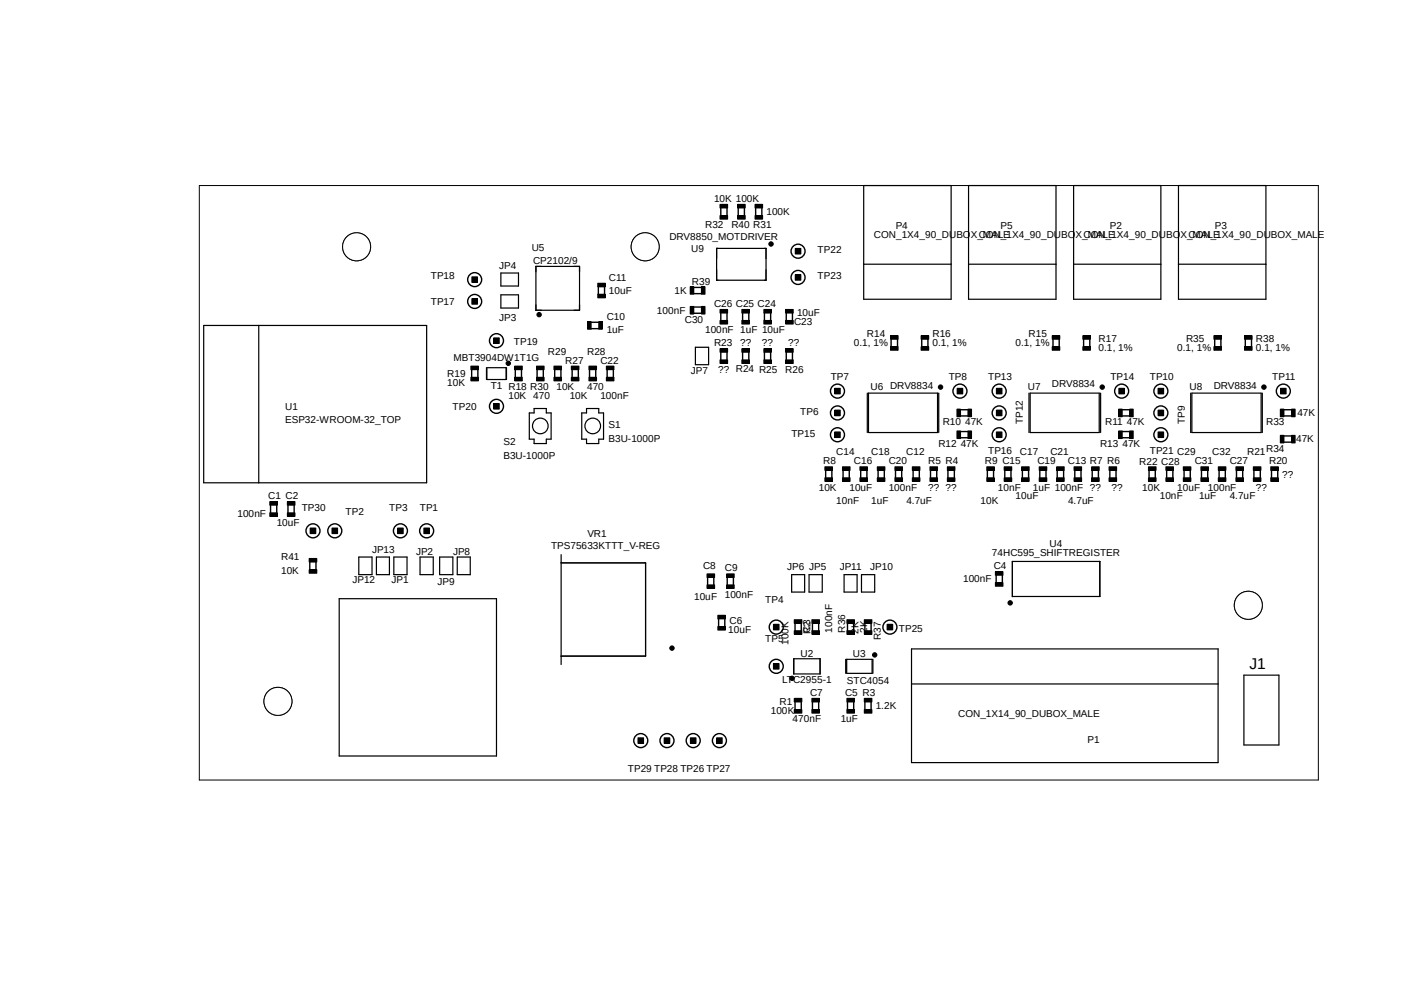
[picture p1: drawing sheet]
<svg xmlns="http://www.w3.org/2000/svg" width="297mm" height="210mm" viewBox="0 0 297 210" stroke-linecap="round" stroke-linejoin="round" font-family="sans-serif">
<path d="M5 26.1l287.1 157.6M292.1 26.1l-287.1 157.6" fill="none" stroke="#fff" stroke-width=".21"/>
<g fill="none" stroke="#000" stroke-width=".25">
<path d="M182.7 39.2h18.5v24.1h-18.5zM204.9 39.2h18.5v24.1h-18.5zM227.1 39.2h18.5v24.1h-18.5zM249.3 39.2h18.5v24.1h-18.5zM106 57.7h3.7v2.8h-3.7zM113.4 56.3h9.2v9.3h-9.2zM151.6 52.5h10.5v6.8h-10.5zM182.7 55.9h18.5M204.9 55.9h18.5M227.1 55.9h18.5M249.3 55.9h18.5M43.1 68.8h47.2v33.3h-47.2z"/>
<path d="M54.7 68.8v33.3M102.9 77.8v2.5M103 77.8h4.1v2.5h-4.1zM106 62.4h3.7v2.8h-3.7zM107.1 77.8v2.5M147.1 73.4h2.8v3.7h-2.8zM112 87.3h1v-.9h2.6v.9h1v5.6h-1v.9h-2.6v-.9h-1zM123.1 87.3h1v-.9h2.6v.9h1v5.6h-1v.9h-2.6v-.9h-1zM183.5 83.1v8.4M183.7 83.1h14.6v8.4h-14.6zM198.6 83.1v8.4M217.7 83.1v8.4"/>
<path d="M217.9 83.1h14.6v8.4h-14.6zM232.8 83.1v8.4M251.9 83.1v8.4M252.1 83.1h14.7v8.4h-14.7zM267 83.1v8.4M75.9 117.8h2.8v3.7h-2.8zM79.6 117.8h2.8v3.7h-2.8zM83.3 117.8h2.8v3.7h-2.8zM88.9 117.8h2.8v3.7h-2.8zM93 117.8h2.8v3.7h-2.8zM96.7 117.8h2.8v3.7h-2.8zM118.7 117.3v23.2"/>
<path d="M118.7 119h17.9v19.8h-17.9M214.2 118.7v7.5M214.2 118.7v.1M214.2 118.7h18.5v7.5h-18.5M71.8 126.6h33.2v33.3h-33.2zM167.5 121.5h2.7v3.7h-2.7zM167.9 139.3h5.6v3.2h-5.6zM171.2 121.5h2.7v3.7h-2.7zM178.6 121.5h2.7v3.7h-2.7zM178.9 139.4v3M179.1 139.4h5.4v3h-5.4zM182.2 121.5h2.8v3.7h-2.8z"/>
<path d="M184.7 139.4v3M192.8 137.2h64.9v24.1h-64.9zM214.2 126.2h.1M192.8 144.7h64.9M263.1 142.8h7.5v14.8h-7.5z"/>
<circle cx="114.3" cy="90.1" r="1.66"/>
<circle cx="125.4" cy="90.1" r="1.66"/>
</g>
<g fill="#000">
<path d="M99.8 58.5h1.2v1.2h-1.2z" fill-rule="evenodd"/>
<path d="M126.4 59.9h1.7v.8h-1.7z" fill-rule="evenodd"/>
<path d="M152.3 45.6h1.6v.8h-1.6z" fill-rule="evenodd"/>
<path d="M152.3 43.2h1.6v.8h-1.6z" fill-rule="evenodd"/>
<path d="M156 45.6h1.6v.8h-1.6z" fill-rule="evenodd"/>
<path d="M156 43.2h1.6v.8h-1.6z" fill-rule="evenodd"/>
<path d="M159.7 45.6h1.6v.8h-1.6z" fill-rule="evenodd"/>
<path d="M159.7 43.2h1.6v.8h-1.6z" fill-rule="evenodd"/>
<path d="M168.2 52.5h1.2v1.2h-1.2z" fill-rule="evenodd"/>
<path d="M168.2 58.1h1.2v1.2h-1.2z" fill-rule="evenodd"/>
<path d="M99.6 77.4h1.6v.8h-1.6z" fill-rule="evenodd"/>
<path d="M99.6 79.8h1.6v.8h-1.6z" fill-rule="evenodd"/>
<path d="M99.8 63.2h1.2v1.1h-1.2z" fill-rule="evenodd"/>
<path d="M104.4 71.5h1.2v1.1h-1.2z" fill-rule="evenodd"/>
<path d="M108.9 79.8h1.6v.8h-1.6z" fill-rule="evenodd"/>
<path d="M108.9 77.4h1.6v.8h-1.6z" fill-rule="evenodd"/>
<path d="M113.5 77.4h1.6v.8h-1.6z" fill-rule="evenodd"/>
<path d="M113.5 79.8h1.6v.8h-1.6z" fill-rule="evenodd"/>
<path d="M117.2 79.8h1.6v.8h-1.6z" fill-rule="evenodd"/>
<path d="M117.2 77.4h1.6v.8h-1.6z" fill-rule="evenodd"/>
<path d="M120.9 79.8h1.6v.8h-1.6z" fill-rule="evenodd"/>
<path d="M120.9 77.4h1.6v.8h-1.6z" fill-rule="evenodd"/>
<path d="M124.3 68h.8v1.6h-.8z" fill-rule="evenodd"/>
<path d="M124.6 77.4h1.6v.8h-1.6z" fill-rule="evenodd"/>
<path d="M124.6 79.8h1.6v.8h-1.6z" fill-rule="evenodd"/>
<path d="M126.4 62.2h1.7v.8h-1.7z" fill-rule="evenodd"/>
<path d="M126.7 68h.7v1.6h-.7z" fill-rule="evenodd"/>
<path d="M128.3 79.8h1.6v.8h-1.6z" fill-rule="evenodd"/>
<path d="M128.3 77.4h1.6v.8h-1.6z" fill-rule="evenodd"/>
<path d="M146 64.8h.8v1.6h-.8z" fill-rule="evenodd"/>
<path d="M146 60.6h.8v1.6h-.8z" fill-rule="evenodd"/>
<path d="M148.4 64.8h.7v1.6h-.7z" fill-rule="evenodd"/>
<path d="M148.4 60.6h.7v1.6h-.7z" fill-rule="evenodd"/>
<path d="M152.3 65.4h1.6v.8h-1.6z" fill-rule="evenodd"/>
<path d="M152.3 67.8h1.6v.7h-1.6z" fill-rule="evenodd"/>
<path d="M152.3 73.7h1.6v.8h-1.6z" fill-rule="evenodd"/>
<path d="M152.3 76.1h1.6v.8h-1.6z" fill-rule="evenodd"/>
<path d="M156.9 65.4h1.6v.8h-1.6z" fill-rule="evenodd"/>
<path d="M156.9 67.8h1.6v.7h-1.6z" fill-rule="evenodd"/>
<path d="M156.9 73.7h1.6v.8h-1.6z" fill-rule="evenodd"/>
<path d="M156.9 76.1h1.6v.8h-1.6z" fill-rule="evenodd"/>
<path d="M161.6 65.4h1.6v.8h-1.6z" fill-rule="evenodd"/>
<path d="M161.6 67.8h1.6v.7h-1.6z" fill-rule="evenodd"/>
<path d="M161.6 73.7h1.6v.8h-1.6z" fill-rule="evenodd"/>
<path d="M161.6 76.1h1.6v.8h-1.6z" fill-rule="evenodd"/>
<path d="M166.2 65.4h1.6v.8h-1.6z" fill-rule="evenodd"/>
<path d="M166.2 67.8h1.6v.7h-1.6z" fill-rule="evenodd"/>
<path d="M166.2 73.7h1.6v.8h-1.6z" fill-rule="evenodd"/>
<path d="M166.2 76.1h1.6v.8h-1.6z" fill-rule="evenodd"/>
<path d="M188.4 73.3h1.6v.8h-1.6z" fill-rule="evenodd"/>
<path d="M188.4 71h1.6v.8h-1.6z" fill-rule="evenodd"/>
<path d="M194.9 73.3h1.6v.8h-1.6z" fill-rule="evenodd"/>
<path d="M194.9 71h1.6v.8h-1.6z" fill-rule="evenodd"/>
<path d="M222.6 73.3h1.6v.8h-1.6z" fill-rule="evenodd"/>
<path d="M222.6 71h1.6v.8h-1.6z" fill-rule="evenodd"/>
<path d="M229.1 73.3h1.6v.8h-1.6z" fill-rule="evenodd"/>
<path d="M229.1 71h1.6v.8h-1.6z" fill-rule="evenodd"/>
<path d="M256.8 73.3h1.6v.8h-1.6z" fill-rule="evenodd"/>
<path d="M256.8 71h1.6v.8h-1.6z" fill-rule="evenodd"/>
<path d="M263.3 73.3h1.6v.8h-1.6z" fill-rule="evenodd"/>
<path d="M263.3 71h1.6v.8h-1.6z" fill-rule="evenodd"/>
<path d="M104.4 85.3h1.2v1.2h-1.2z" fill-rule="evenodd"/>
<path d="M174.5 98.7h1.6v.8h-1.6z" fill-rule="evenodd"/>
<path d="M176.6 91.4h1.2v1.1h-1.2z" fill-rule="evenodd"/>
<path d="M176.6 86.7h1.2v1.2h-1.2z" fill-rule="evenodd"/>
<path d="M176.6 82.1h1.2v1.2h-1.2z" fill-rule="evenodd"/>
<path d="M178.2 98.7h1.6v.8h-1.6z" fill-rule="evenodd"/>
<path d="M181.9 98.7h1.6v.8h-1.6z" fill-rule="evenodd"/>
<path d="M185.6 98.7h1.6v.8h-1.6z" fill-rule="evenodd"/>
<path d="M189.3 98.7h1.6v.8h-1.6z" fill-rule="evenodd"/>
<path d="M193 98.7h1.6v.8h-1.6z" fill-rule="evenodd"/>
<path d="M196.7 98.7h1.6v.8h-1.6z" fill-rule="evenodd"/>
<path d="M200.4 98.7h1.6v.8h-1.6z" fill-rule="evenodd"/>
<path d="M202.4 91.1h.8v1.7h-.8z" fill-rule="evenodd"/>
<path d="M202.4 86.5h.8v1.6h-.8z" fill-rule="evenodd"/>
<path d="M202.5 82.1h1.2v1.2h-1.2z" fill-rule="evenodd"/>
<path d="M204.8 91.1h.7v1.7h-.7z" fill-rule="evenodd"/>
<path d="M204.8 86.5h.7v1.6h-.7z" fill-rule="evenodd"/>
<path d="M208.7 98.7h1.7v.8h-1.7z" fill-rule="evenodd"/>
<path d="M210.8 86.7h1.2v1.2h-1.2z" fill-rule="evenodd"/>
<path d="M210.8 82.1h1.2v1.2h-1.2z" fill-rule="evenodd"/>
<path d="M210.8 91.4h1.2v1.1h-1.2z" fill-rule="evenodd"/>
<path d="M212.4 98.7h1.6v.8h-1.6z" fill-rule="evenodd"/>
<path d="M216.1 98.7h1.6v.8h-1.6z" fill-rule="evenodd"/>
<path d="M219.8 98.7h1.6v.8h-1.6z" fill-rule="evenodd"/>
<path d="M223.5 98.7h1.6v.8h-1.6z" fill-rule="evenodd"/>
<path d="M227.2 98.7h1.6v.8h-1.6z" fill-rule="evenodd"/>
<path d="M230.9 98.7h1.6v.8h-1.6z" fill-rule="evenodd"/>
<path d="M234.6 98.7h1.6v.8h-1.6z" fill-rule="evenodd"/>
<path d="M236.6 86.5h.8v1.6h-.8z" fill-rule="evenodd"/>
<path d="M236.6 91.1h.8v1.7h-.8z" fill-rule="evenodd"/>
<path d="M236.7 82.1h1.2v1.2h-1.2z" fill-rule="evenodd"/>
<path d="M239 86.5h.7v1.6h-.7z" fill-rule="evenodd"/>
<path d="M239 91.1h.7v1.7h-.7z" fill-rule="evenodd"/>
<path d="M243 98.7h1.6v.8h-1.6z" fill-rule="evenodd"/>
<path d="M245 82.1h1.2v1.2h-1.2z" fill-rule="evenodd"/>
<path d="M245 91.4h1.2v1.1h-1.2z" fill-rule="evenodd"/>
<path d="M245 86.7h1.2v1.2h-1.2z" fill-rule="evenodd"/>
<path d="M246.6 98.7h1.6v.8h-1.6z" fill-rule="evenodd"/>
<path d="M250.3 98.7h1.6v.8h-1.6z" fill-rule="evenodd"/>
<path d="M254 98.7h1.7v.8h-1.7z" fill-rule="evenodd"/>
<path d="M257.7 98.7h1.6v.8h-1.6z" fill-rule="evenodd"/>
<path d="M261.5 98.7h1.6v.8h-1.6z" fill-rule="evenodd"/>
<path d="M265.1 98.7h1.6v.8h-1.6z" fill-rule="evenodd"/>
<path d="M268.8 98.7h1.6v.8h-1.6z" fill-rule="evenodd"/>
<path d="M270.8 86.5h.8v1.6h-.8z" fill-rule="evenodd"/>
<path d="M270.8 92.1h.8v1.6h-.8z" fill-rule="evenodd"/>
<path d="M270.9 82.1h1.2v1.2h-1.2z" fill-rule="evenodd"/>
<path d="M273.2 86.5h.8v1.6h-.8z" fill-rule="evenodd"/>
<path d="M273.2 92.1h.8v1.6h-.8z" fill-rule="evenodd"/>
<path d="M57.1 108.5h1.6v.7h-1.6z" fill-rule="evenodd"/>
<path d="M57.1 106.1h1.6v.7h-1.6z" fill-rule="evenodd"/>
<path d="M60.8 108.5h1.6v.7h-1.6z" fill-rule="evenodd"/>
<path d="M60.8 106.1h1.6v.7h-1.6z" fill-rule="evenodd"/>
<path d="M65.4 118.1h1.6v.8h-1.6z" fill-rule="evenodd"/>
<path d="M65.6 111.7h1.2v1.2h-1.2z" fill-rule="evenodd"/>
<path d="M70.2 111.7h1.2v1.2h-1.2z" fill-rule="evenodd"/>
<path d="M84.1 111.7h1.2v1.2h-1.2z" fill-rule="evenodd"/>
<path d="M89.7 111.7h1.1v1.2h-1.1z" fill-rule="evenodd"/>
<path d="M174.5 101h1.6v.8h-1.6z" fill-rule="evenodd"/>
<path d="M178.2 101h1.6v.8h-1.6z" fill-rule="evenodd"/>
<path d="M181.9 101h1.6v.8h-1.6z" fill-rule="evenodd"/>
<path d="M185.6 101h1.6v.8h-1.6z" fill-rule="evenodd"/>
<path d="M189.3 101h1.6v.8h-1.6z" fill-rule="evenodd"/>
<path d="M193 101h1.6v.8h-1.6z" fill-rule="evenodd"/>
<path d="M196.7 101h1.6v.8h-1.6z" fill-rule="evenodd"/>
<path d="M200.4 101h1.6v.8h-1.6z" fill-rule="evenodd"/>
<path d="M208.7 101h1.7v.8h-1.7z" fill-rule="evenodd"/>
<path d="M212.4 101h1.6v.8h-1.6z" fill-rule="evenodd"/>
<path d="M216.1 101h1.6v.8h-1.6z" fill-rule="evenodd"/>
<path d="M219.8 101h1.6v.8h-1.6z" fill-rule="evenodd"/>
<path d="M223.5 101h1.6v.8h-1.6z" fill-rule="evenodd"/>
<path d="M227.2 101h1.6v.8h-1.6z" fill-rule="evenodd"/>
<path d="M230.9 101h1.6v.8h-1.6z" fill-rule="evenodd"/>
<path d="M234.6 101h1.6v.8h-1.6z" fill-rule="evenodd"/>
<path d="M243 101h1.6v.8h-1.6z" fill-rule="evenodd"/>
<path d="M246.6 101h1.6v.8h-1.6z" fill-rule="evenodd"/>
<path d="M250.3 101h1.6v.8h-1.6z" fill-rule="evenodd"/>
<path d="M254 101h1.7v.8h-1.7z" fill-rule="evenodd"/>
<path d="M257.7 101h1.6v.8h-1.6z" fill-rule="evenodd"/>
<path d="M261.5 101h1.6v.8h-1.6z" fill-rule="evenodd"/>
<path d="M265.1 101h1.6v.8h-1.6z" fill-rule="evenodd"/>
<path d="M268.8 101h1.6v.8h-1.6z" fill-rule="evenodd"/>
<path d="M65.4 120.5h1.6v.7h-1.6z" fill-rule="evenodd"/>
<path d="M149.6 123.7h1.6v.8h-1.6z" fill-rule="evenodd"/>
<path d="M149.6 121.4h1.6v.7h-1.6z" fill-rule="evenodd"/>
<path d="M151.8 130.1h1.7v.8h-1.7z" fill-rule="evenodd"/>
<path d="M151.8 132.5h1.7v.8h-1.7z" fill-rule="evenodd"/>
<path d="M153.7 123.7h1.6v.8h-1.6z" fill-rule="evenodd"/>
<path d="M153.7 121.4h1.6v.7h-1.6z" fill-rule="evenodd"/>
<path d="M163.6 132h1.2v1.2h-1.2z" fill-rule="evenodd"/>
<path d="M168 133.4h1.6v.8h-1.6z" fill-rule="evenodd"/>
<path d="M168 131.1h1.6v.7h-1.6z" fill-rule="evenodd"/>
<path d="M171.7 131.1h1.7v.7h-1.7z" fill-rule="evenodd"/>
<path d="M171.7 133.4h1.7v.8h-1.7z" fill-rule="evenodd"/>
<path d="M179.2 131.1h1.6v.7h-1.6z" fill-rule="evenodd"/>
<path d="M179.2 133.4h1.6v.8h-1.6z" fill-rule="evenodd"/>
<path d="M182.8 133.4h1.6v.8h-1.6z" fill-rule="evenodd"/>
<path d="M182.8 131.1h1.6v.7h-1.6z" fill-rule="evenodd"/>
<path d="M187.7 132h1.1v1.2h-1.1z" fill-rule="evenodd"/>
<path d="M210.6 123.2h1.6v.8h-1.6z" fill-rule="evenodd"/>
<path d="M210.6 120.9h1.6v.8h-1.6z" fill-rule="evenodd"/>
<path d="M135 156h1.1v1.2h-1.1z" fill-rule="evenodd"/>
<path d="M140.5 156h1.2v1.2h-1.2z" fill-rule="evenodd"/>
<path d="M146 156h1.2v1.2h-1.2z" fill-rule="evenodd"/>
<path d="M151.6 156h1.2v1.2h-1.2z" fill-rule="evenodd"/>
<path d="M163.6 140.3h1.2v1.2h-1.2z" fill-rule="evenodd"/>
<path d="M168 147.7h1.6v.8h-1.6z" fill-rule="evenodd"/>
<path d="M168 150.1h1.6v.7h-1.6z" fill-rule="evenodd"/>
<path d="M171.7 150.1h1.7v.7h-1.7z" fill-rule="evenodd"/>
<path d="M171.7 147.7h1.7v.8h-1.7z" fill-rule="evenodd"/>
<path d="M179.2 150.1h1.6v.7h-1.6z" fill-rule="evenodd"/>
<path d="M179.2 147.7h1.6v.8h-1.6z" fill-rule="evenodd"/>
<path d="M182.8 147.7h1.6v.8h-1.6z" fill-rule="evenodd"/>
<path d="M182.8 150.1h1.6v.7h-1.6z" fill-rule="evenodd"/>
<circle cx="163.1" cy="51.6" r=".46"/>
<circle cx="107.5" cy="76.8" r=".46"/>
<circle cx="114" cy="66.5" r=".46"/>
<circle cx="199" cy="81.9" r=".46"/>
<circle cx="233.2" cy="81.9" r=".46"/>
<circle cx="267.4" cy="81.9" r=".46"/>
<circle cx="142.2" cy="137.1" r=".46"/>
<circle cx="185" cy="138.5" r=".46"/>
<circle cx="213.7" cy="127.5" r=".46"/>
<circle cx="167.6" cy="143.5" r=".46"/>
</g>
<g fill="none" stroke="#000" stroke-width=".21">
<path d="M278.9 39.2v125.8h-236.7M99.8 58.5h1.2v1.2h-1.2zM126.4 59.9h1.7v.8h-1.7zM152.3 45.6h1.6v.8h-1.6zM152.3 43.2h1.6v.8h-1.6zM156 45.6h1.6v.8h-1.6zM156 43.2h1.6v.8h-1.6zM159.7 45.6h1.6v.8h-1.6zM159.7 43.2h1.6v.8h-1.6zM168.2 52.5h1.2v1.2h-1.2zM168.2 58.1h1.2v1.2h-1.2zM99.6 77.4h1.6v.8h-1.6z"/>
<path d="M99.6 79.8h1.6v.8h-1.6zM99.8 63.2h1.2v1.1h-1.2zM104.4 71.5h1.2v1.1h-1.2zM108.9 79.8h1.6v.8h-1.6zM108.9 77.4h1.6v.8h-1.6zM113.5 77.4h1.6v.8h-1.6zM113.5 79.8h1.6v.8h-1.6zM117.2 79.8h1.6v.8h-1.6zM117.2 77.4h1.6v.8h-1.6zM120.9 79.8h1.6v.8h-1.6zM120.9 77.4h1.6v.8h-1.6zM124.3 68h.8v1.6h-.8z"/>
<path d="M124.6 77.4h1.6v.8h-1.6zM124.6 79.8h1.6v.8h-1.6zM126.4 62.2h1.7v.8h-1.7zM126.7 68h.7v1.6h-.7zM128.3 79.8h1.6v.8h-1.6zM128.3 77.4h1.6v.8h-1.6zM146 64.8h.8v1.6h-.8zM146 60.6h.8v1.6h-.8zM148.4 64.8h.7v1.6h-.7zM148.4 60.6h.7v1.6h-.7zM152.3 65.4h1.6v.8h-1.6zM152.3 67.8h1.6v.7h-1.6z"/>
<path d="M152.3 73.7h1.6v.8h-1.6zM152.3 76.1h1.6v.8h-1.6zM156.9 65.4h1.6v.8h-1.6zM156.9 67.8h1.6v.7h-1.6zM156.9 73.7h1.6v.8h-1.6zM156.9 76.1h1.6v.8h-1.6zM161.6 65.4h1.6v.8h-1.6zM161.6 67.8h1.6v.7h-1.6zM161.6 73.7h1.6v.8h-1.6zM161.6 76.1h1.6v.8h-1.6zM166.2 65.4h1.6v.8h-1.6zM166.2 67.8h1.6v.7h-1.6z"/>
<path d="M166.2 73.7h1.6v.8h-1.6zM166.2 76.1h1.6v.8h-1.6zM188.4 73.3h1.6v.8h-1.6zM188.4 71h1.6v.8h-1.6zM194.9 73.3h1.6v.8h-1.6zM194.9 71h1.6v.8h-1.6zM222.6 73.3h1.6v.8h-1.6zM222.6 71h1.6v.8h-1.6zM229.1 73.3h1.6v.8h-1.6zM229.1 71h1.6v.8h-1.6zM256.8 73.3h1.6v.8h-1.6zM256.8 71h1.6v.8h-1.6z"/>
<path d="M263.3 73.3h1.6v.8h-1.6zM263.3 71h1.6v.8h-1.6zM104.4 85.3h1.2v1.2h-1.2zM174.5 98.7h1.6v.8h-1.6zM176.6 91.4h1.2v1.1h-1.2zM176.6 86.7h1.2v1.2h-1.2zM176.6 82.1h1.2v1.2h-1.2zM178.2 98.7h1.6v.8h-1.6zM181.9 98.7h1.6v.8h-1.6zM185.6 98.7h1.6v.8h-1.6zM189.3 98.7h1.6v.8h-1.6zM193 98.7h1.6v.8h-1.6z"/>
<path d="M196.7 98.7h1.6v.8h-1.6zM200.4 98.7h1.6v.8h-1.6zM202.4 91.1h.8v1.7h-.8zM202.4 86.5h.8v1.6h-.8zM202.5 82.1h1.2v1.2h-1.2zM204.8 91.1h.7v1.7h-.7zM204.8 86.5h.7v1.6h-.7zM208.7 98.7h1.7v.8h-1.7zM210.8 86.7h1.2v1.2h-1.2zM210.8 82.1h1.2v1.2h-1.2zM210.8 91.4h1.2v1.1h-1.2zM212.4 98.7h1.6v.8h-1.6z"/>
<path d="M216.1 98.7h1.6v.8h-1.6zM219.8 98.7h1.6v.8h-1.6zM223.5 98.7h1.6v.8h-1.6zM227.2 98.7h1.6v.8h-1.6zM230.9 98.7h1.6v.8h-1.6zM234.6 98.7h1.6v.8h-1.6zM236.6 86.5h.8v1.6h-.8zM236.6 91.1h.8v1.7h-.8zM236.7 82.1h1.2v1.2h-1.2zM239 86.5h.7v1.6h-.7zM239 91.1h.7v1.7h-.7zM243 98.7h1.6v.8h-1.6z"/>
<path d="M245 82.1h1.2v1.2h-1.2zM245 91.4h1.2v1.1h-1.2zM245 86.7h1.2v1.2h-1.2zM246.6 98.7h1.6v.8h-1.6zM250.3 98.7h1.6v.8h-1.6zM254 98.7h1.7v.8h-1.7zM257.7 98.7h1.6v.8h-1.6zM261.5 98.7h1.6v.8h-1.6zM265.1 98.7h1.6v.8h-1.6zM268.8 98.7h1.6v.8h-1.6zM270.8 86.5h.8v1.6h-.8zM270.8 92.1h.8v1.6h-.8z"/>
<path d="M270.9 82.1h1.2v1.2h-1.2zM273.2 86.5h.8v1.6h-.8zM273.2 92.1h.8v1.6h-.8zM57.1 108.5h1.6v.7h-1.6zM57.1 106.1h1.6v.7h-1.6zM60.8 108.5h1.6v.7h-1.6zM60.8 106.1h1.6v.7h-1.6zM65.4 118.1h1.6v.8h-1.6zM65.6 111.7h1.2v1.2h-1.2zM70.2 111.7h1.2v1.2h-1.2zM84.1 111.7h1.2v1.2h-1.2zM89.7 111.7h1.1v1.2h-1.1z"/>
<path d="M174.5 101h1.6v.8h-1.6zM178.2 101h1.6v.8h-1.6zM181.9 101h1.6v.8h-1.6zM185.6 101h1.6v.8h-1.6zM189.3 101h1.6v.8h-1.6zM193 101h1.6v.8h-1.6zM196.7 101h1.6v.8h-1.6zM200.4 101h1.6v.8h-1.6zM208.7 101h1.7v.8h-1.7zM212.4 101h1.6v.8h-1.6zM216.1 101h1.6v.8h-1.6zM219.8 101h1.6v.8h-1.6z"/>
<path d="M223.5 101h1.6v.8h-1.6zM227.2 101h1.6v.8h-1.6zM230.9 101h1.6v.8h-1.6zM234.6 101h1.6v.8h-1.6zM243 101h1.6v.8h-1.6zM246.6 101h1.6v.8h-1.6zM250.3 101h1.6v.8h-1.6zM254 101h1.7v.8h-1.7zM257.7 101h1.6v.8h-1.6zM261.5 101h1.6v.8h-1.6zM265.1 101h1.6v.8h-1.6zM268.8 101h1.6v.8h-1.6z"/>
<path d="M65.4 120.5h1.6v.7h-1.6zM149.6 123.7h1.6v.8h-1.6zM149.6 121.4h1.6v.7h-1.6zM151.8 130.1h1.7v.8h-1.7zM151.8 132.5h1.7v.8h-1.7zM153.7 123.7h1.6v.8h-1.6zM153.7 121.4h1.6v.7h-1.6zM163.6 132h1.2v1.2h-1.2zM168 133.4h1.6v.8h-1.6zM168 131.1h1.6v.7h-1.6zM171.7 131.1h1.7v.7h-1.7zM171.7 133.4h1.7v.8h-1.7z"/>
<path d="M179.2 131.1h1.6v.7h-1.6zM179.2 133.4h1.6v.8h-1.6zM182.8 133.4h1.6v.8h-1.6zM182.8 131.1h1.6v.7h-1.6zM187.7 132h1.1v1.2h-1.1zM210.6 123.2h1.6v.8h-1.6zM210.6 120.9h1.6v.8h-1.6zM135 156h1.1v1.2h-1.1zM140.5 156h1.2v1.2h-1.2zM146 156h1.2v1.2h-1.2zM151.6 156h1.2v1.2h-1.2zM163.6 140.3h1.2v1.2h-1.2z"/>
<path d="M168 147.7h1.6v.8h-1.6zM168 150.1h1.6v.7h-1.6zM171.7 150.1h1.7v.7h-1.7zM171.7 147.7h1.7v.8h-1.7zM179.2 150.1h1.6v.7h-1.6zM179.2 147.7h1.6v.8h-1.6zM182.8 147.7h1.6v.8h-1.6zM182.8 150.1h1.6v.7h-1.6z"/>
<circle cx="163.1" cy="51.6" r=".46"/>
<circle cx="107.5" cy="76.8" r=".46"/>
<circle cx="114" cy="66.5" r=".46"/>
<circle cx="199" cy="81.9" r=".46"/>
<circle cx="233.2" cy="81.9" r=".46"/>
<circle cx="267.4" cy="81.9" r=".46"/>
<circle cx="142.2" cy="137.1" r=".46"/>
<circle cx="185" cy="138.5" r=".46"/>
<circle cx="213.7" cy="127.5" r=".46"/>
<circle cx="58.8" cy="148.3" r="2.97"/>
<circle cx="167.6" cy="143.5" r=".46"/>
</g>
<g fill="none" stroke="#000" stroke-width=".3">
<path d="M152.5 44v1.6M153.8 44v1.6M156.2 44v1.6M157.5 44v1.6M159.9 44v1.6M161.2 44v1.6M99.8 78.2v1.6M101.1 78.2v1.6M109 78.2v1.6M110.3 78.2v1.6M113.6 78.2v1.6M114.9 78.2v1.6"/>
<path d="M117.3 78.2v1.6M118.7 78.2v1.6M121 78.2v1.6M122.3 78.2v1.6M124.7 78.2v1.6M125.1 69.5h1.6M125.1 68.2h1.6M126 78.2v1.6M126.6 60.6v1.6M127.9 60.6v1.6M128.4 78.2v1.6M129.8 78.2v1.6"/>
<path d="M146.8 64.9h1.6M146.8 66.3h1.6M146.8 62.1h1.6M146.8 60.8h1.6M152.5 66.2v1.6M152.5 74.5v1.6M153.8 66.2v1.6M153.8 74.5v1.6M157.1 66.2v1.6M157.1 74.5v1.6M158.4 66.2v1.6M158.4 74.5v1.6"/>
<path d="M161.7 66.2v1.6M161.7 74.5v1.6M163 66.2v1.6M163 74.5v1.6M166.3 66.2v1.6M166.3 74.5v1.6M167.6 66.2v1.6M167.6 74.5v1.6M188.5 71.7v1.6M189.9 71.7v1.6M195 71.7v1.6M196.3 71.7v1.6"/>
<path d="M222.8 71.7v1.6M224.1 71.7v1.6M229.2 71.7v1.6M230.5 71.7v1.6M257 71.7v1.6M258.3 71.7v1.6M263.4 71.7v1.6M264.8 71.7v1.6M174.7 99.5v1.5M176 99.5v1.5M178.4 99.5v1.5M179.7 99.5v1.5"/>
<path d="M182.1 99.5v1.5M183.4 99.5v1.5M185.8 99.5v1.5M187.1 99.5v1.5M189.4 99.5v1.5M190.8 99.5v1.5M193.2 99.5v1.5M194.5 99.5v1.5M196.8 99.5v1.5M198.2 99.5v1.5M200.5 99.5v1.5M201.9 99.5v1.5"/>
<path d="M203.2 91.3h1.6M203.2 92.6h1.6M203.2 86.7h1.6M203.2 88h1.6M208.9 99.5v1.5M210.2 99.5v1.5M212.6 99.5v1.5M213.9 99.5v1.5M216.3 99.5v1.5M217.6 99.5v1.5M220 99.5v1.5M221.3 99.5v1.5"/>
<path d="M223.6 99.5v1.5M225 99.5v1.5M227.4 99.5v1.5M228.7 99.5v1.5M231.1 99.5v1.5M232.4 99.5v1.5M234.8 99.5v1.5M236.1 99.5v1.5M237.4 91.3h1.6M237.4 92.6h1.6M237.4 86.7h1.6M237.4 88h1.6"/>
<path d="M243.1 99.5v1.5M244.4 99.5v1.5M246.8 99.5v1.5M248.1 99.5v1.5M250.5 99.5v1.5M251.8 99.5v1.5M254.2 99.5v1.5M255.5 99.5v1.5M257.9 99.5v1.5M259.2 99.5v1.5M261.6 99.5v1.5M262.9 99.5v1.5"/>
<path d="M265.3 99.5v1.5M266.6 99.5v1.5M269 99.5v1.5M270.3 99.5v1.5M271.6 86.7h1.6M271.6 88h1.6M271.6 92.2h1.6M271.6 93.5h1.6M57.2 106.8v1.7M58.5 106.8v1.7M60.9 106.8v1.7M62.2 106.8v1.7"/>
<path d="M65.5 118.9v1.6M66.8 118.9v1.6M149.7 122.1v1.6M151 122.1v1.6M152 130.9v1.6M153.3 130.9v1.6M153.8 122.1v1.6M155.2 122.1v1.6M168.2 131.8v1.6M169.5 131.8v1.6M171.9 131.8v1.6M173.2 131.8v1.6"/>
<path d="M179.3 131.8v1.6M180.6 131.8v1.6M183 131.8v1.6M184.3 131.8v1.6M210.7 121.7v1.5M212 121.7v1.5M168.2 148.5v1.6M169.5 148.5v1.6M171.9 148.5v1.6M173.2 148.5v1.6M179.3 148.5v1.6M180.6 148.5v1.6"/>
<path d="M183 148.5v1.6M184.3 148.5v1.6"/>
<circle cx="100.4" cy="59.1" r="1.48"/>
<circle cx="168.8" cy="53.1" r="1.48"/>
<circle cx="168.8" cy="58.7" r="1.48"/>
<circle cx="100.4" cy="63.8" r="1.48"/>
<circle cx="105" cy="72.1" r="1.48"/>
<circle cx="105" cy="85.9" r="1.48"/>
<circle cx="177.2" cy="87.3" r="1.48"/>
<circle cx="177.2" cy="82.7" r="1.48"/>
<circle cx="177.2" cy="91.9" r="1.48"/>
<circle cx="203.1" cy="82.7" r="1.48"/>
<circle cx="211.4" cy="87.3" r="1.48"/>
<circle cx="211.4" cy="82.7" r="1.48"/>
<circle cx="211.4" cy="91.9" r="1.48"/>
<circle cx="237.3" cy="82.7" r="1.48"/>
<circle cx="245.6" cy="82.7" r="1.48"/>
<circle cx="245.6" cy="91.9" r="1.48"/>
<circle cx="245.6" cy="87.3" r="1.48"/>
<circle cx="271.5" cy="82.7" r="1.48"/>
<circle cx="66.2" cy="112.3" r="1.48"/>
<circle cx="70.8" cy="112.3" r="1.48"/>
<circle cx="84.7" cy="112.3" r="1.48"/>
<circle cx="90.3" cy="112.3" r="1.48"/>
<circle cx="164.2" cy="132.6" r="1.48"/>
<circle cx="188.3" cy="132.6" r="1.48"/>
<circle cx="135.6" cy="156.6" r="1.48"/>
<circle cx="141.1" cy="156.6" r="1.48"/>
<circle cx="146.6" cy="156.6" r="1.48"/>
<circle cx="152.2" cy="156.6" r="1.48"/>
<circle cx="164.2" cy="140.9" r="1.48"/>
</g>
<circle cx="58.8" cy="148.3" r="2.97" fill="#fff"/>
<g fill="none" stroke="#000" stroke-width=".21">
<path d="M278.9 39.2h-236.7v125.8"/>
<circle cx="75.4" cy="52.2" r="2.97"/>
<circle cx="58.8" cy="148.3" r="2.97"/>
</g>
<circle cx="75.4" cy="52.2" r="2.97" fill="#fff"/>
<g fill="none" stroke="#000" stroke-width=".21">
<circle cx="75.4" cy="52.2" r="2.97"/>
<circle cx="264.1" cy="128" r="2.97"/>
</g>
<circle cx="264.1" cy="128" r="2.97" fill="#fff"/>
<g fill="none" stroke="#000" stroke-width=".21">
<circle cx="136.5" cy="52.2" r="2.97"/>
<circle cx="264.1" cy="128" r="2.97"/>
</g>
<circle cx="136.5" cy="52.2" r="2.97" fill="#fff"/>
<circle cx="136.5" cy="52.2" r="2.97" fill="none" stroke="#000" stroke-width=".21"/>
<text font-size="3.3" x="264.3" y="141.4">J1</text>
<g font-size="2.1">
<text x="151" y="42.8">10K 100K</text>
<text x="162.1" y="45.6">100K</text>
<text x="112.5" y="53.1">U5</text>
<text x="141.6" y="50.8">DRV8850_MOTDRIVER</text>
<text x="146.2" y="53.3">U9</text>
<text x="149.2" y="48.3">R32</text>
<text x="154.7" y="48.3">R40 R31</text>
<text x="173" y="53.5">TP22</text>
<text x="184.9" y="50.3">CON_1X4_90_DUBOX_MALE</text>
<text x="189.5" y="48.5">P4</text>
<text x="207.1" y="50.3">CON_1X4_90_DUBOX_MALE</text>
<text x="211.7" y="48.5">P5</text>
<text x="229.2" y="50.3">CON_1X4_90_DUBOX_MALE</text>
<text x="234.8" y="48.5">P2</text>
<text x="251.4" y="50.3">CON_1X4_90_DUBOX_MALE</text>
<text x="257" y="48.5">P3</text>
<text x="91.1" y="59.1">TP18</text>
<text x="105.6" y="56.9">JP4</text>
<text x="112.8" y="55.9">CP2102/9</text>
<text x="128.8" y="59.4">C11</text>
<text x="173" y="59.1">TP23</text>
<text x="91.1" y="64.6">TP17</text>
<text x="128.8" y="62.2">10uF</text>
<text x="142.7" y="62.2">1K</text>
<text x="146.4" y="60.3">R39</text>
<text x="151" y="64.9">C26 C25 C24</text>
<text x="105.6" y="68">JP3</text>
<text x="128.4" y="67.6">C10</text>
<text x="128.4" y="70.5">1uF</text>
<text x="139" y="66.3">100nF</text>
<text x="144.9" y="68.2">C30</text>
<text x="149.2" y="70.5">100nF 1uF 10uF</text>
<text x="168" y="68.7">C23</text>
<text x="168.6" y="66.8">10uF</text>
<text x="183.4" y="71.4">R14</text>
<text x="197.3" y="71.4">R16</text>
<text x="217.6" y="71.4">R15</text>
<text x="96" y="76.4">MBT3904DW1T1G</text>
<text x="108.7" y="72.9">TP19</text>
<text x="115.9" y="75.1">R29</text>
<text x="119.6" y="76.9">R27</text>
<text x="124.2" y="75.1">R28</text>
<text x="127" y="76.9">C22</text>
<text x="151" y="73.2">R23</text>
<text x="156.6" y="73.3">??</text>
<text x="161.2" y="73.3">??</text>
<text x="166.8" y="73.3">??</text>
<text x="180.6" y="73.3">0.1, 1%</text>
<text x="197.3" y="73.3">0.1, 1%</text>
<text x="214.8" y="73.3">0.1, 1%</text>
<text x="232.4" y="72.3">R17</text>
<text x="232.4" y="74.2">0.1, 1%</text>
<text x="249" y="74.2">0.1, 1%</text>
<text x="250.9" y="72.3">R35</text>
<text x="265.7" y="74.2">0.1, 1%</text>
<text x="265.7" y="72.3">R38</text>
<text x="94.6" y="79.7">R19</text>
<text x="94.6" y="81.6">10K</text>
<text x="103.8" y="82.3">T1 R18 R30</text>
<text x="117.7" y="82.5">10K</text>
<text x="124.2" y="82.5">470</text>
<text x="146.2" y="79">JP7</text>
<text x="151.9" y="78.8">?? R24 R25</text>
<text x="166.1" y="78.9">R26</text>
<text x="175.7" y="80.3">TP7</text>
<text x="184.1" y="82.4">U6 DRV8834</text>
<text x="200.7" y="80.3">TP8</text>
<text x="209" y="80.3">TP13</text>
<text x="217.4" y="82.4">U7</text>
<text x="222.5" y="81.8">DRV8834</text>
<text x="234.9" y="80.3">TP14</text>
<text x="243.2" y="80.3">TP10</text>
<text x="251.6" y="82.4">U8</text>
<text x="256.8" y="82.3">DRV8834</text>
<text x="269.1" y="80.3">TP11</text>
<text x="60.3" y="86.7">U1</text>
<text x="60.3" y="89.5">ESP32-WROOM-32_TOP</text>
<text x="95.8" y="86.8">TP20</text>
<text x="107.6" y="84.4">10K</text>
<text x="112.8" y="84.4">470</text>
<text x="120.5" y="84.4">10K</text>
<text x="127" y="84.4">100nF</text>
<text x="169.3" y="87.7">TP6</text>
<text x="199.4" y="90">R10</text>
<text x="204.2" y="89.9">47K</text>
<text x="216.4" y="89.7" transform="rotate(-90 216.4 89.7)">TP12</text>
<text x="233.8" y="90">R11</text>
<text x="238.4" y="89.9">47K</text>
<text x="250.6" y="89.7" transform="rotate(-90 250.6 89.7)">TP9</text>
<text x="267.8" y="90">R33</text>
<text x="274.4" y="88.1">47K</text>
<text x="106.5" y="94.1">S2</text>
<text x="128.7" y="90.5">S1</text>
<text x="128.7" y="93.4">B3U-1000P</text>
<text x="167.4" y="92.3">TP15</text>
<text x="198.5" y="94.6">R12</text>
<text x="203.2" y="94.5">47K</text>
<text x="232.7" y="94.6">R13</text>
<text x="237.4" y="94.5">47K</text>
<text x="267.8" y="95.5">R34</text>
<text x="274.2" y="93.4">47K</text>
<text x="106.5" y="97.1">B3U-1000P</text>
<text x="174.2" y="98.2">R8</text>
<text x="176.9" y="96.3">C14</text>
<text x="180.6" y="98.2">C16</text>
<text x="184.3" y="96.3">C18</text>
<text x="188" y="98.2">C20</text>
<text x="191.7" y="96.3">C12</text>
<text x="196.3" y="98.2">R5 R4</text>
<text x="208.4" y="98.2">R9 C15</text>
<text x="209" y="96">TP16</text>
<text x="215.8" y="96.3">C17</text>
<text x="219.5" y="98.2">C19</text>
<text x="222.2" y="96.3">C21</text>
<text x="225.9" y="98.2">C13 R7 R6</text>
<text x="241" y="98.3">R22 C28</text>
<text x="243.2" y="96">TP21 C29</text>
<text x="252.7" y="98.2">C31</text>
<text x="256.5" y="96.3">C32</text>
<text x="260.1" y="98.2">C27</text>
<text x="263.8" y="96.3">R21</text>
<text x="268.5" y="98.2">R20</text>
<text x="271.2" y="101">??</text>
<text x="56.7" y="105.6">C1 C2</text>
<text x="173.2" y="103.8">10K</text>
<text x="176.9" y="106.6">10nF</text>
<text x="179.7" y="103.8">10uF</text>
<text x="184.3" y="106.6">1uF</text>
<text x="188" y="103.8">100nF</text>
<text x="191.7" y="106.6">4.7uF</text>
<text x="196.3" y="103.8">?? ??</text>
<text x="207.4" y="106.6">10K</text>
<text x="211.1" y="103.8">10nF</text>
<text x="214.8" y="105.6">10uF</text>
<text x="218.5" y="103.8">1uF 100nF ??</text>
<text x="225.9" y="106.6">4.7uF</text>
<text x="235.2" y="103.8">??</text>
<text x="241.6" y="103.8">10K</text>
<text x="245.4" y="105.6">10nF</text>
<text x="249" y="103.8">10uF</text>
<text x="253.7" y="105.6">1uF</text>
<text x="255.5" y="103.8">100nF</text>
<text x="260.1" y="105.6">4.7uF</text>
<text x="265.7" y="103.8">??</text>
<text x="50.2" y="109.3">100nF</text>
<text x="58.5" y="111.2">10uF</text>
<text x="63.8" y="108">TP30</text>
<text x="73.1" y="109">TP2</text>
<text x="82.3" y="108">TP3</text>
<text x="88.8" y="108">TP1</text>
<text x="124.2" y="113.6">VR1</text>
<text x="59.5" y="118.5">R41</text>
<text x="78.7" y="116.9">JP13</text>
<text x="88" y="117.5">JP2</text>
<text x="95.8" y="117.5">JP8</text>
<text x="116.6" y="116.1">TPS75633KTTT_V-REG</text>
<text x="209.8" y="117.6">74HC595_SHIFTREGISTER</text>
<text x="222" y="115.7">U4</text>
<text x="59.5" y="121.4">10K</text>
<text x="74.5" y="123.4">JP12</text>
<text x="82.8" y="123.4">JP1</text>
<text x="92.5" y="123.8">JP9</text>
<text x="148.7" y="120.4">C8</text>
<text x="153.3" y="120.8">C9</text>
<text x="166.5" y="120.6">JP6 JP5</text>
<text x="177.6" y="120.6">JP11</text>
<text x="184.1" y="120.6">JP10</text>
<text x="203.8" y="123.2">100nF</text>
<text x="210.2" y="120.4">C4</text>
<text x="146.9" y="126.9">10uF</text>
<text x="153.3" y="126.4">100nF</text>
<text x="161.9" y="127.5">TP4</text>
<text x="154.1" y="133.8">10uF</text>
<text x="154.3" y="132">C6</text>
<text x="161.9" y="135.8">TP5</text>
<text x="166.8" y="136.4" transform="rotate(-90 166.8 136.4)">100K</text>
<text x="171.4" y="133.8" transform="rotate(-90 171.4 133.8)">C3</text>
<text x="171.5" y="134.2" transform="rotate(-90 171.5 134.2)">R2</text>
<text x="176.1" y="133.8" transform="rotate(-90 176.1 133.8)">100nF</text>
<text x="178.8" y="133.8" transform="rotate(-90 178.8 133.8)">R36</text>
<text x="181.6" y="134" transform="rotate(-90 181.6 134)">2K</text>
<text x="183.5" y="133.8" transform="rotate(-90 183.5 133.8)">2K</text>
<text x="186.3" y="135.3" transform="rotate(-90 186.3 135.3)">R37</text>
<text x="190.2" y="133.7">TP25</text>
<text x="169.3" y="138.9">U2</text>
<text x="180.4" y="138.9">U3</text>
<text x="164.9" y="149">R1</text>
<text x="165.4" y="144.4">LTC2955-1</text>
<text x="171.4" y="147.2">C7</text>
<text x="178.8" y="147.2">C5 R3</text>
<text x="179.2" y="144.6">STC4054</text>
<text x="185.3" y="150">1.2K</text>
<text x="163.1" y="150.9">100K</text>
<text x="167.7" y="152.8">470nF</text>
<text x="177.8" y="152.8">1uF</text>
<text x="202.7" y="151.7">CON_1X14_90_DUBOX_MALE</text>
<text x="230.1" y="157.2">P1</text>
<text x="132.8" y="163.3">TP29 TP28 TP26 TP27</text>
</g>
</svg>
